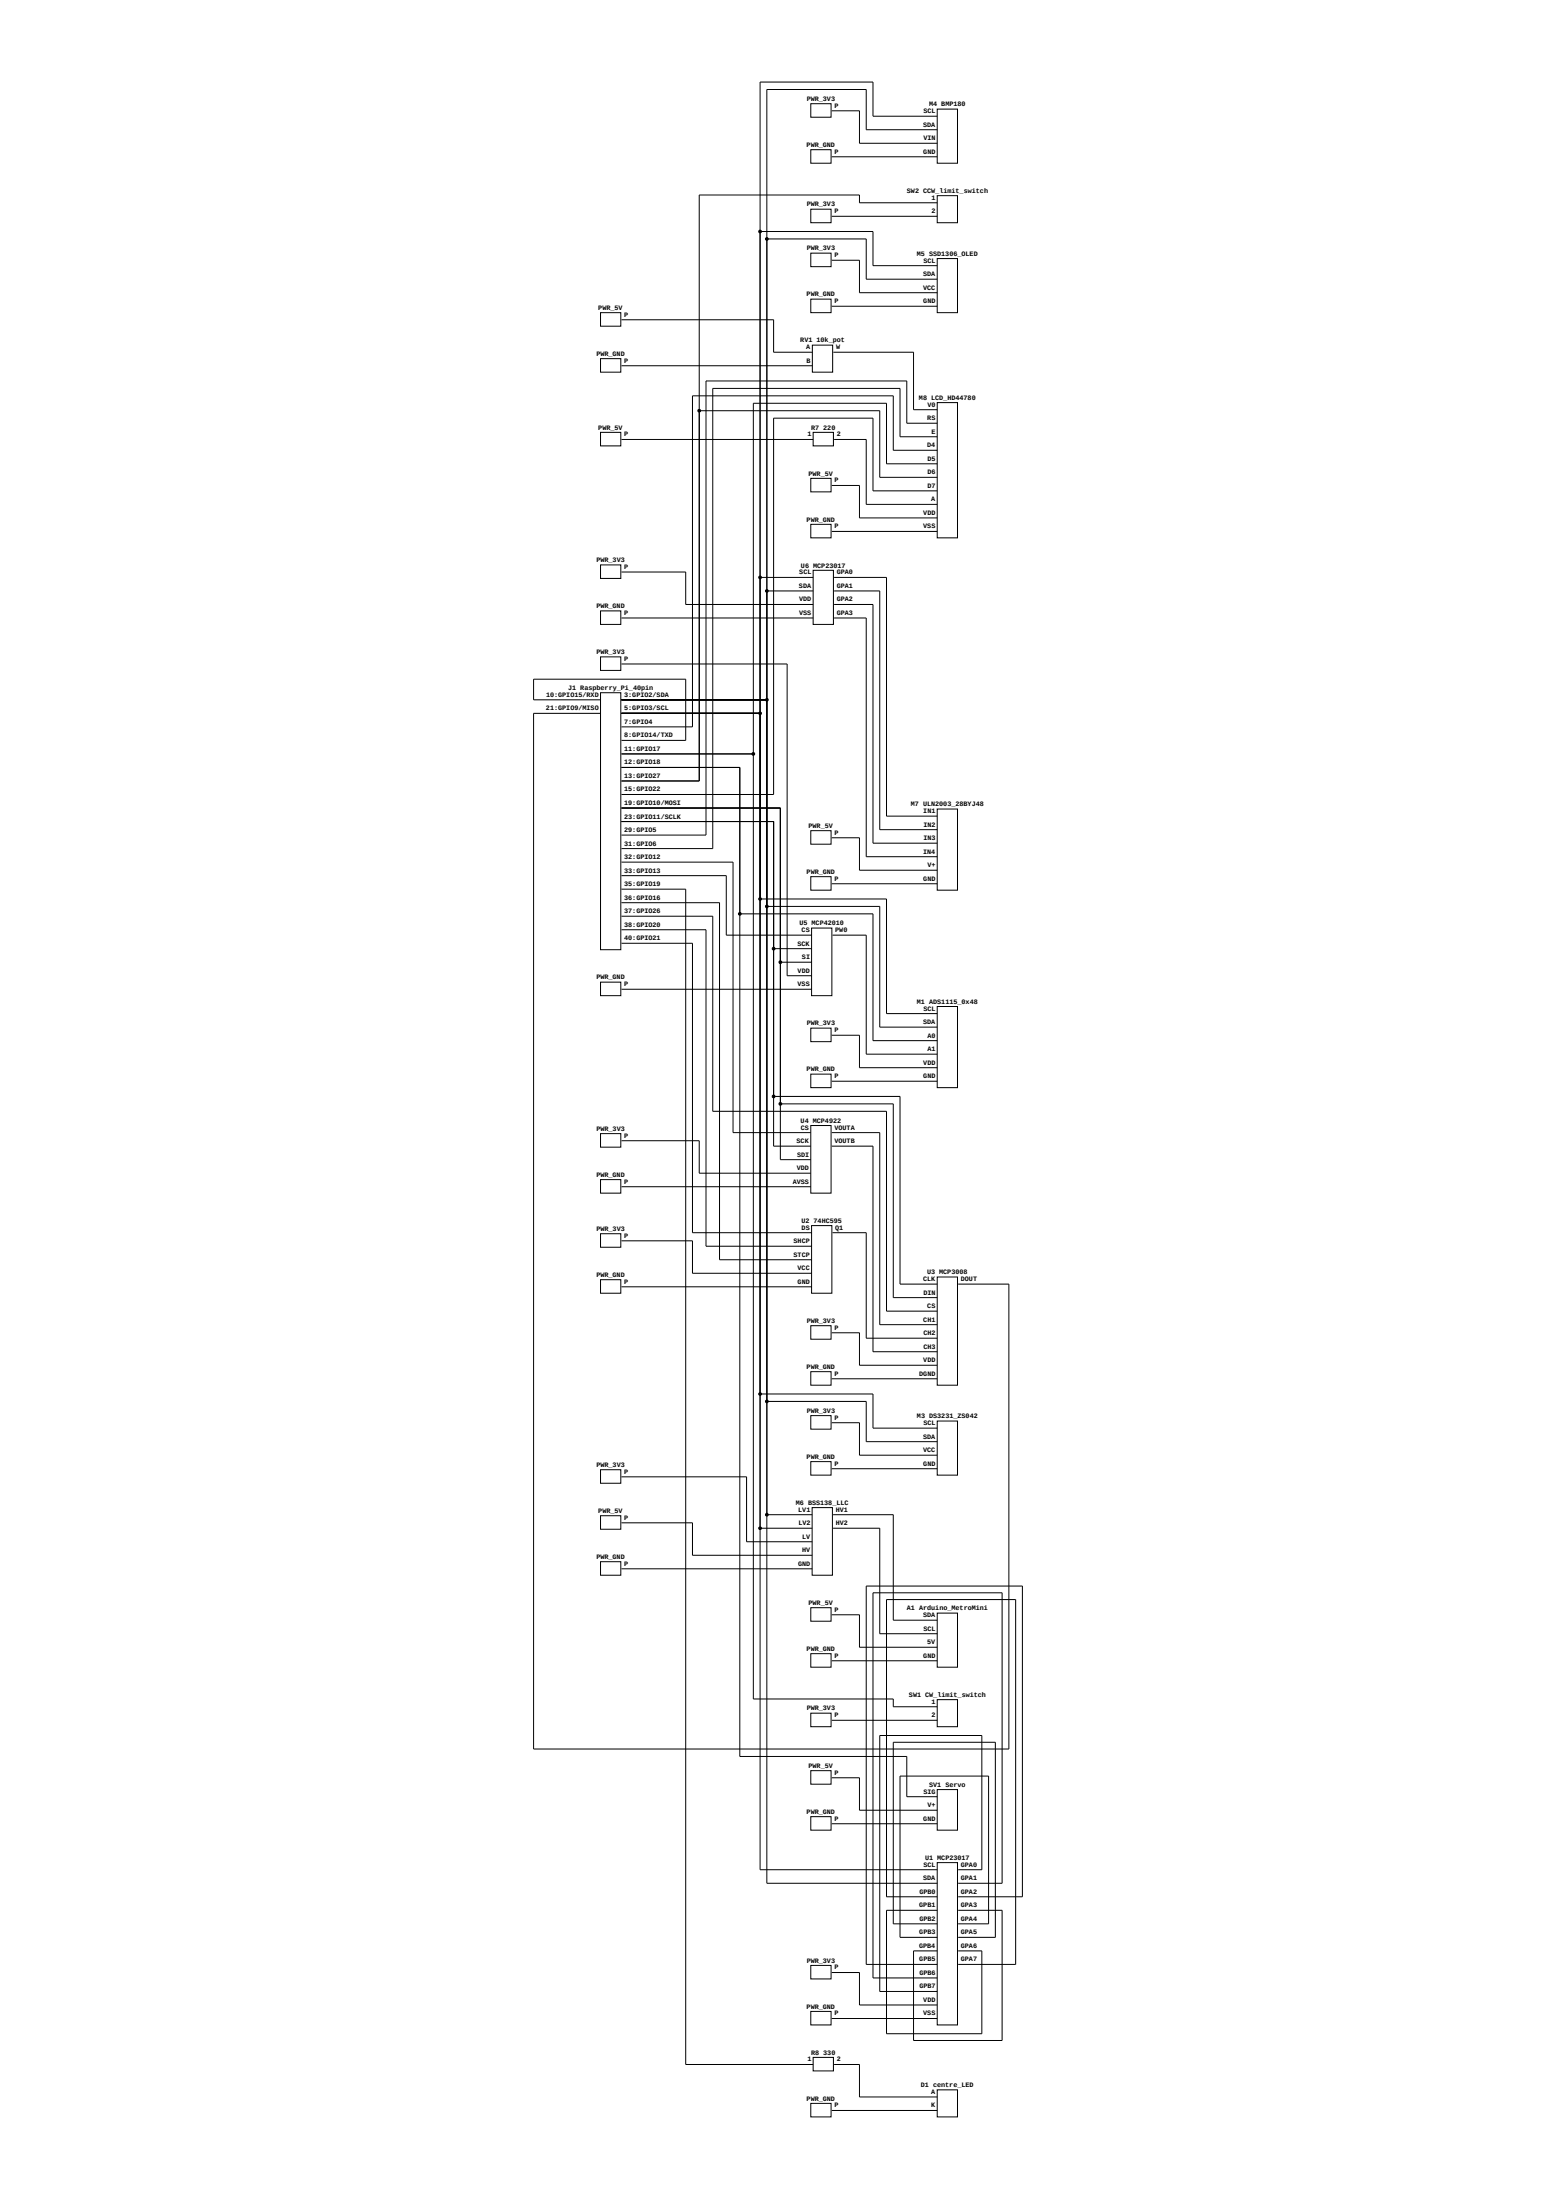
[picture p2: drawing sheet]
<svg xmlns="http://www.w3.org/2000/svg" width="297mm" height="420mm" viewBox="0 0 297 420" stroke-linecap="round" stroke-linejoin="round" font-family="sans-serif">
<g fill="none" stroke="#000" stroke-width=".19">
<path d="M154.8 19.8h3.8v2.6h-3.8zM154.8 28.6h3.8v2.5h-3.8zM154.8 39.9h3.8v2.6h-3.8zM158.8 21.1h5.2v6.2h14.9M158.8 29.9h20.1M178.9 20.8h3.9v10.3h-3.9zM178.9 37.3h3.9v5.2h-3.9zM178.9 22.2h-12.3v-6.5h-21.5v341.1h33.8M178.9 24.8h-13.6v-7.7h-18.9v342.3h32.5M178.9 38.7h-14.9v-1.5h-30.5v111.8h-14.9M114.6 59.7h3.9v2.5h-3.9zM145.1 44.2h21.5v6.5h12.3"/>
<path d="M146.4 45.6h18.9v7.7h13.6M154.8 48.3h3.8v2.6h-3.8zM154.8 57.1h3.8v2.6h-3.8zM158.8 49.7h5.2v6.2h14.9M158.8 58.4h20.1M158.8 41.3h20.1M178.9 49.3h3.9v10.4h-3.9zM114.6 68.4h3.9v2.6h-3.9zM118.6 61h29.1v6.2h7.4M118.6 69.8h36.5M133.5 78.4h34.4v12.7h11M155.1 65.9h3.8v5.1h-3.8z"/>
<path d="M159.1 67.2h15.3v11h4.5M178.9 76.8h3.9v25.8h-3.9zM114.6 82.5h3.9v2.6h-3.9zM118.6 83.9h36.6M154.8 91.3h3.8v2.6h-3.8zM155.2 82.5h3.9v2.6h-3.9zM158.8 92.6h5.2v6.2h14.9M159.2 83.9h6.1v12.3h13.6M178.9 88.5h-9.7v-11.5h-25.4v247.2h26.7v1.5h8.4M178.9 93.7h-12.3v-13.9h-18.9v71.8h-29.1M178.9 85.9h-8.4v-10.4h-38.3v63.2h-13.6M178.9 83.3h-7.1v-9.2h-35.8v87.8h-17.4"/>
<path d="M178.9 80.8h-5.8v-8.1h-38.3v86.7h-16.2M114.6 107.8h3.9v2.6h-3.9zM114.6 116.6h3.9v2.6h-3.9zM118.6 109.2h12.3v6.1h24.3M118.6 117.9h36.6M145.1 110.2h10.1M146.4 112.8h8.8M154.8 100.1h3.8v2.5h-3.8zM155.2 108.8h3.9v10.4h-3.9zM158.8 101.4h20.1M159.2 110.2h10v45.5h9.7M159.2 115.3h7.4v45.6h12.3"/>
<path d="M159.2 112.8h8.7v45.5h11M159.2 117.9h6.1v45.6h13.6M114.6 132.2h3.9v49h-3.9zM114.6 125.3h3.9v2.6h-3.9zM114.6 133.5h-12.7v-3.9h29v11.7h-12.3M114.6 136.1h-12.7v197.7h90.7v-88.8h-9.7M118.6 133.5h27.8M118.6 136.1h26.5M118.6 126.7h31.6v59.5h4.7M118.6 156.8h29.1v61.9h7.1M118.6 154.2h30.4v67.1h5.8M118.6 146.4h22.6v188.8h31.9v7.7h5.8"/>
<path d="M118.6 143.9h25.2M154.8 158.5h3.8v2.6h-3.8zM158.8 159.9h5.2v6.2h14.9M178.9 154.4h3.9v15.5h-3.9zM118.6 169.7h12.3v224.3h24.3M118.6 174.8h17.4v37.3h33.2v38.1h9.7M118.6 180h13.6v55.2h22.7M118.6 177.4h16.2v60.4h20.1M118.6 172.3h18.7v68.1h17.6M118.6 164.5h21.3v51.6h14.9M118.6 167.1h20v11.3h16.3M141.2 174.4h25.4v24.2h12.3"/>
<path d="M145.1 171.5h24.1v21.9h9.7M146.4 173h21.5v23h11M154.8 167.3h3.8v2.6h-3.8zM154.9 177.1h3.9v12.9h-3.9zM158.8 168.6h20.1M158.9 178.4h6.4v22.8h13.6M114.6 187.4h3.9v2.6h-3.9zM118.6 188.8h36.3M147.7 181h7.2M149 183.6h5.9M154.8 196.2h3.8v2.6h-3.8zM158.8 197.5h5.2v6.2h14.9"/>
<path d="M178.9 192.1h3.9v15.4h-3.9zM114.6 216.3h3.9v2.6h-3.9zM118.6 217.7h14.9v6.2h21.3M147.7 209.2h24.1v35.8h7.1M149 210.6h21.5v37h8.4M154.8 214.8h3.8v12.9h-3.8zM154.8 205h3.8v2.5h-3.8zM158.8 218.7h7.8v39.2h12.3M158.8 216.1h9.1v36.7h11M158.8 206.3h20.1M114.6 235.4h3.9v2.6h-3.9zM114.6 225.1h3.9v2.6h-3.9z"/>
<path d="M118.6 236.8h13.6v6.2h22.7M118.6 226.5h36.2M154.9 233.9h3.9v12.9h-3.9zM158.9 235.2h6.4v20.2h13.6M114.6 244.2h3.9v2.6h-3.9zM118.6 245.6h36.3M154.8 253h3.8v2.6h-3.8zM158.8 254.3h5.2v6.2h14.9M178.9 243.7h3.9v20.6h-3.9zM145.1 266h21.5v6.5h12.3M146.4 267.4h18.9v7.7h13.6M154.8 261.7h3.8v2.6h-3.8z"/>
<path d="M154.8 270.1h3.8v2.6h-3.8zM154.8 278.9h3.8v2.6h-3.8zM158.8 271.5h5.2v6.2h14.9M158.8 263.1h20.1M178.9 271.2h3.9v10.3h-3.9zM114.6 280.5h3.9v2.5h-3.9zM114.6 289.2h3.9v2.6h-3.9zM114.6 298h3.9v2.6h-3.9zM118.6 290.6h13.6v6.2h22.8M118.6 281.8h23.9v12.4h12.5M118.6 299.4h36.4M145.1 291.6h9.9"/>
<path d="M146.4 289h8.6M155 287.7h3.9v12.9h-3.9zM158.8 280.3h20.1M159 291.6h8.9v20.2h11M159 289h11.5v20.2h8.4M154.8 306.8h3.8v2.6h-3.8zM154.8 315.6h3.8v2.5h-3.8zM158.8 308.1h5.2v6.2h14.9M158.8 316.9h20.1M178.9 307.8h3.9v10.3h-3.9zM154.8 337.9h3.8v2.6h-3.8zM154.8 326.9h3.8v2.6h-3.8z"/>
<path d="M158.8 339.2h5.2v6.2h14.9M158.8 328.3h20.1M178.9 324.3h3.9v5.2h-3.9zM154.8 346.7h3.8v2.5h-3.8zM158.8 348h20.1M178.9 355.4h3.9v31h-3.9zM178.9 341.5h3.9v7.7h-3.9zM182.9 356.8h4.5v-25.6h-19.5v48.8h11M182.9 359.4h8.4v-55.5h-24.7v73.5h12.3M154.8 375h3.8v2.6h-3.8zM158.8 376.4h5.2v6.2h14.9M178.9 361.9h-9.7v-56.7h24.7v69.7h-11"/>
<path d="M178.9 364.5h-9.7v23.6h18.2v-15.8h-4.5M178.9 367.1h-8.4v-34.6h19.5v37.2h-7.1M182.9 361.9h12.2v-59.2h-29.8v72.2h13.6M182.9 364.5h8.4v24.9h-16.9v-17.1h4.5M182.9 367.1h5.8v-28.2h-16.9v30.8h7.1M154.8 383.8h3.8v2.6h-3.8zM155.2 392.6h3.9v2.6h-3.9zM158.8 385.2h20.1M159.2 394h4.8v6.1h14.9M178.9 398.8h3.9v5.2h-3.9zM154.8 401.4h3.8v2.6h-3.8zM158.8 402.7h20.1"/>
</g>
<g fill="#000" stroke="#000" stroke-width=".19">
<path d="M144.9 44h.4v.4h-.4zM146.2 45.4h.3v.4h-.3zM133.3 78.2h.3v.4h-.3zM144.9 110h.4v.4h-.4zM146.2 112.6h.3v.4h-.3zM144.9 135.9h.4v.4h-.4zM146.2 133.3h.3v.4h-.3zM143.6 143.7h.4v.4h-.4zM141 174.2h.4v.4h-.4zM144.9 171.4h.4v.3h-.4zM146.2 172.8h.3v.4h-.3zM147.5 180.8h.3v.4h-.3z"/>
<path d="M148.8 183.4h.3v.4h-.3zM147.5 209h.3v.4h-.3zM148.8 210.5h.3v.3h-.3zM144.9 265.8h.4v.4h-.4zM146.2 267.2h.3v.4h-.3zM144.9 291.4h.4v.4h-.4zM146.2 288.8h.3v.4h-.3z"/>
</g>
<g font-size="1.3">
<text x="154" y="19.3">PWR_3V3</text>
<text x="159.3" y="20.6">P</text>
<text x="176.2" y="21.6">SCL</text>
<text x="177.3" y="20.3">M4 BMP180</text>
<text x="154" y="28">PWR_GND</text>
<text x="159.3" y="29.3">P</text>
<text x="176.2" y="24.2">SDA</text>
<text x="176.2" y="29.3">GND</text>
<text x="176.3" y="26.8">VIN</text>
<text x="154" y="39.4">PWR_3V3</text>
<text x="159.3" y="40.7">P</text>
<text x="173.1" y="36.8">SW2 CCW_limit_switch</text>
<text x="177.8" y="38.1">1</text>
<text x="177.8" y="40.7">2</text>
<text x="154" y="47.8">PWR_3V3</text>
<text x="159.3" y="49.1">P</text>
<text x="175" y="48.8">M5 SSD1306_OLED</text>
<text x="176.2" y="52.7">SDA</text>
<text x="176.2" y="50.1">SCL</text>
<text x="114.2" y="59.1">PWR_5V</text>
<text x="154" y="56.6">PWR_GND</text>
<text x="159.3" y="57.9">P</text>
<text x="176.2" y="55.3">VCC</text>
<text x="176.2" y="57.9">GND</text>
<text x="119.1" y="60.4">P</text>
<text x="152.8" y="65.3">RV1 10k_pot</text>
<text x="113.8" y="67.9">PWR_GND</text>
<text x="119.1" y="69.2">P</text>
<text x="153.9" y="66.6">A</text>
<text x="153.9" y="69.2">B</text>
<text x="159.6" y="66.6">W</text>
<text x="175.4" y="76.3">M8 LCD_HD44780</text>
<text x="177" y="77.6">V0</text>
<text x="114.2" y="82">PWR_5V</text>
<text x="119.1" y="83.3">P</text>
<text x="154.1" y="83.3">1</text>
<text x="154.8" y="82">R7 220</text>
<text x="159.7" y="83.3">2</text>
<text x="177" y="80.2">RS</text>
<text x="177.8" y="82.8">E</text>
<text x="177" y="85.3">D4</text>
<text x="177" y="87.9">D5</text>
<text x="154.3" y="90.8">PWR_5V</text>
<text x="159.3" y="92.1">P</text>
<text x="177" y="90.5">D6</text>
<text x="177" y="93.1">D7</text>
<text x="177.7" y="95.7">A</text>
<text x="154" y="99.5">PWR_GND</text>
<text x="159.3" y="100.8">P</text>
<text x="176.2" y="100.8">VSS</text>
<text x="176.2" y="98.2">VDD</text>
<text x="113.8" y="107.3">PWR_3V3</text>
<text x="119.1" y="108.6">P</text>
<text x="152.5" y="112.2">SDA</text>
<text x="152.6" y="109.6">SCL</text>
<text x="152.9" y="108.3">U6 MCP23017</text>
<text x="159.7" y="109.6">GPA0</text>
<text x="159.7" y="112.2">GPA1</text>
<text x="113.8" y="116.1">PWR_GND</text>
<text x="119.1" y="117.3">P</text>
<text x="152.5" y="117.3">VSS</text>
<text x="152.6" y="114.8">VDD</text>
<text x="159.7" y="114.8">GPA2</text>
<text x="159.7" y="117.3">GPA3</text>
<text x="113.8" y="124.8">PWR_3V3</text>
<text x="108.4" y="131.7">J1 Raspberry_Pi_40pin</text>
<text x="119.1" y="126.1">P</text>
<text x="104.2" y="135.5">21:GPIO9/MISO</text>
<text x="104.2" y="133">10:GPIO15/RXD</text>
<text x="119.1" y="133">3:GPIO2/SDA</text>
<text x="119.1" y="135.5">5:GPIO3/SCL</text>
<text x="119.1" y="138.1">7:GPIO4</text>
<text x="119.1" y="140.7">8:GPIO14/TXD</text>
<text x="119.1" y="143.3">11:GPIO17</text>
<text x="119.1" y="145.9">12:GPIO18</text>
<text x="119.1" y="148.4">13:GPIO27</text>
<text x="119.1" y="151">15:GPIO22</text>
<text x="119.1" y="153.6">19:GPIO10/MOSI</text>
<text x="173.9" y="153.9">M7 ULN2003_28BYJ48</text>
<text x="176.2" y="155.2">IN1</text>
<text x="119.1" y="156.2">23:GPIO11/SCLK</text>
<text x="119.1" y="158.8">29:GPIO5</text>
<text x="119.1" y="161.4">31:GPIO6</text>
<text x="154.3" y="158">PWR_5V</text>
<text x="159.3" y="159.3">P</text>
<text x="176.2" y="160.3">IN3</text>
<text x="176.3" y="157.7">IN2</text>
<text x="119.1" y="163.9">32:GPIO12</text>
<text x="119.1" y="166.5">33:GPIO13</text>
<text x="154" y="166.8">PWR_GND</text>
<text x="176.2" y="162.9">IN4</text>
<text x="177" y="165.5">V+</text>
<text x="119.1" y="169.1">35:GPIO19</text>
<text x="119.1" y="171.7">36:GPIO16</text>
<text x="159.3" y="168.1">P</text>
<text x="176.2" y="168.1">GND</text>
<text x="119.1" y="174.3">37:GPIO26</text>
<text x="119.1" y="176.8">38:GPIO20</text>
<text x="119.1" y="179.4">40:GPIO21</text>
<text x="152.6" y="176.6">U5 MCP42010</text>
<text x="153" y="177.9">CS</text>
<text x="159.4" y="177.9">PW0</text>
<text x="152.2" y="180.4">SCK</text>
<text x="152.2" y="185.6">VDD</text>
<text x="153.1" y="183">SI</text>
<text x="113.8" y="186.9">PWR_GND</text>
<text x="119.1" y="188.2">P</text>
<text x="152.2" y="188.2">VSS</text>
<text x="175" y="191.5">M1 ADS1115_0x48</text>
<text x="154" y="195.7">PWR_3V3</text>
<text x="159.3" y="197">P</text>
<text x="176.2" y="195.4">SDA</text>
<text x="176.2" y="192.8">SCL</text>
<text x="177" y="198">A0</text>
<text x="176.2" y="203.2">VDD</text>
<text x="177" y="200.6">A1</text>
<text x="154" y="204.5">PWR_GND</text>
<text x="159.3" y="205.7">P</text>
<text x="176.2" y="205.7">GND</text>
<text x="113.8" y="215.8">PWR_3V3</text>
<text x="152.8" y="214.3">U4 MCP4922</text>
<text x="152.9" y="215.5">CS</text>
<text x="159.3" y="215.5">VOUTA</text>
<text x="119.1" y="217.1">P</text>
<text x="152" y="218.1">SCK</text>
<text x="152.1" y="220.7">SDI</text>
<text x="159.3" y="218.1">VOUTB</text>
<text x="113.8" y="224.6">PWR_GND</text>
<text x="119.1" y="225.9">P</text>
<text x="151.3" y="225.9">AVSS</text>
<text x="152.1" y="223.3">VDD</text>
<text x="153" y="233.4">U2 74HC595</text>
<text x="113.8" y="234.9">PWR_3V3</text>
<text x="119.1" y="236.2">P</text>
<text x="151.5" y="237.2">SHCP</text>
<text x="151.5" y="239.8">STCP</text>
<text x="153" y="234.6">DS</text>
<text x="159.4" y="234.6">Q1</text>
<text x="113.8" y="243.7">PWR_GND</text>
<text x="119.1" y="245">P</text>
<text x="152.2" y="242.4">VCC</text>
<text x="152.2" y="245">GND</text>
<text x="176.2" y="244.5">CLK</text>
<text x="176.9" y="243.2">U3 MCP3008</text>
<text x="183.4" y="244.5">DOUT</text>
<text x="176.3" y="247">DIN</text>
<text x="177" y="249.6">CS</text>
<text x="154" y="252.5">PWR_3V3</text>
<text x="159.3" y="253.7">P</text>
<text x="176.2" y="252.2">CH1</text>
<text x="176.2" y="257.4">CH3</text>
<text x="176.3" y="254.8">CH2</text>
<text x="154" y="261.2">PWR_GND</text>
<text x="159.3" y="262.5">P</text>
<text x="175.5" y="262.5">DGND</text>
<text x="176.2" y="259.9">VDD</text>
<text x="154" y="269.6">PWR_3V3</text>
<text x="159.3" y="270.9">P</text>
<text x="175" y="270.7">M3 DS3231_ZS042</text>
<text x="176.2" y="274.5">SDA</text>
<text x="176.2" y="271.9">SCL</text>
<text x="113.8" y="279.9">PWR_3V3</text>
<text x="119.1" y="281.2">P</text>
<text x="154" y="278.4">PWR_GND</text>
<text x="159.3" y="279.7">P</text>
<text x="176.2" y="277.1">VCC</text>
<text x="176.2" y="279.7">GND</text>
<text x="151.9" y="287.2">M6 BSS138_LLC</text>
<text x="114.2" y="288.7">PWR_5V</text>
<text x="119.1" y="290">P</text>
<text x="152.4" y="288.5">LV1</text>
<text x="152.4" y="291">LV2</text>
<text x="153.1" y="293.6">LV</text>
<text x="159.5" y="288.5">HV1</text>
<text x="159.5" y="291">HV2</text>
<text x="113.8" y="297.5">PWR_GND</text>
<text x="119.1" y="298.8">P</text>
<text x="152.4" y="298.8">GND</text>
<text x="153.1" y="296.2">HV</text>
<text x="154.3" y="306.3">PWR_5V</text>
<text x="159.3" y="307.6">P</text>
<text x="173.1" y="307.3">A1 Arduino_MetroMini</text>
<text x="176.2" y="308.6">SDA</text>
<text x="176.2" y="311.2">SCL</text>
<text x="154" y="315">PWR_GND</text>
<text x="159.3" y="316.3">P</text>
<text x="176.2" y="316.3">GND</text>
<text x="177" y="313.8">5V</text>
<text x="173.5" y="323.8">SW1 CW_limit_switch</text>
<text x="154" y="326.4">PWR_3V3</text>
<text x="159.3" y="327.7">P</text>
<text x="177.8" y="325.1">1</text>
<text x="177.8" y="327.7">2</text>
<text x="154.3" y="337.4">PWR_5V</text>
<text x="159.3" y="338.7">P</text>
<text x="177.4" y="341">SV1 Servo</text>
<text x="154" y="346.1">PWR_GND</text>
<text x="159.3" y="347.4">P</text>
<text x="176.2" y="347.4">GND</text>
<text x="176.2" y="342.3">SIG</text>
<text x="177" y="344.9">V+</text>
<text x="176.2" y="358.8">SDA</text>
<text x="176.2" y="356.2">SCL</text>
<text x="176.6" y="354.9">U1 MCP23017</text>
<text x="183.4" y="356.2">GPA0</text>
<text x="183.4" y="358.8">GPA1</text>
<text x="175.5" y="363.9">GPB1</text>
<text x="175.5" y="361.4">GPB0</text>
<text x="183.4" y="361.4">GPA2</text>
<text x="183.4" y="363.9">GPA3</text>
<text x="175.4" y="371.7">GPB4</text>
<text x="175.5" y="369.1">GPB3</text>
<text x="175.5" y="366.5">GPB2</text>
<text x="183.4" y="366.5">GPA4</text>
<text x="183.4" y="369.1">GPA5</text>
<text x="183.4" y="371.7">GPA6</text>
<text x="154" y="374.5">PWR_3V3</text>
<text x="159.3" y="375.8">P</text>
<text x="175.5" y="374.3">GPB5</text>
<text x="175.5" y="376.9">GPB6</text>
<text x="183.4" y="374.3">GPA7</text>
<text x="154" y="383.3">PWR_GND</text>
<text x="175.5" y="379.4">GPB7</text>
<text x="176.2" y="382">VDD</text>
<text x="159.3" y="384.6">P</text>
<text x="176.2" y="384.6">VSS</text>
<text x="154.1" y="393.4">1</text>
<text x="154.8" y="392.1">R8 330</text>
<text x="159.7" y="393.4">2</text>
<text x="154" y="400.9">PWR_GND</text>
<text x="175.8" y="398.3">D1 centre_LED</text>
<text x="177.7" y="399.6">A</text>
<text x="159.3" y="402.1">P</text>
<text x="177.7" y="402.1">K</text>
</g>
</svg>
